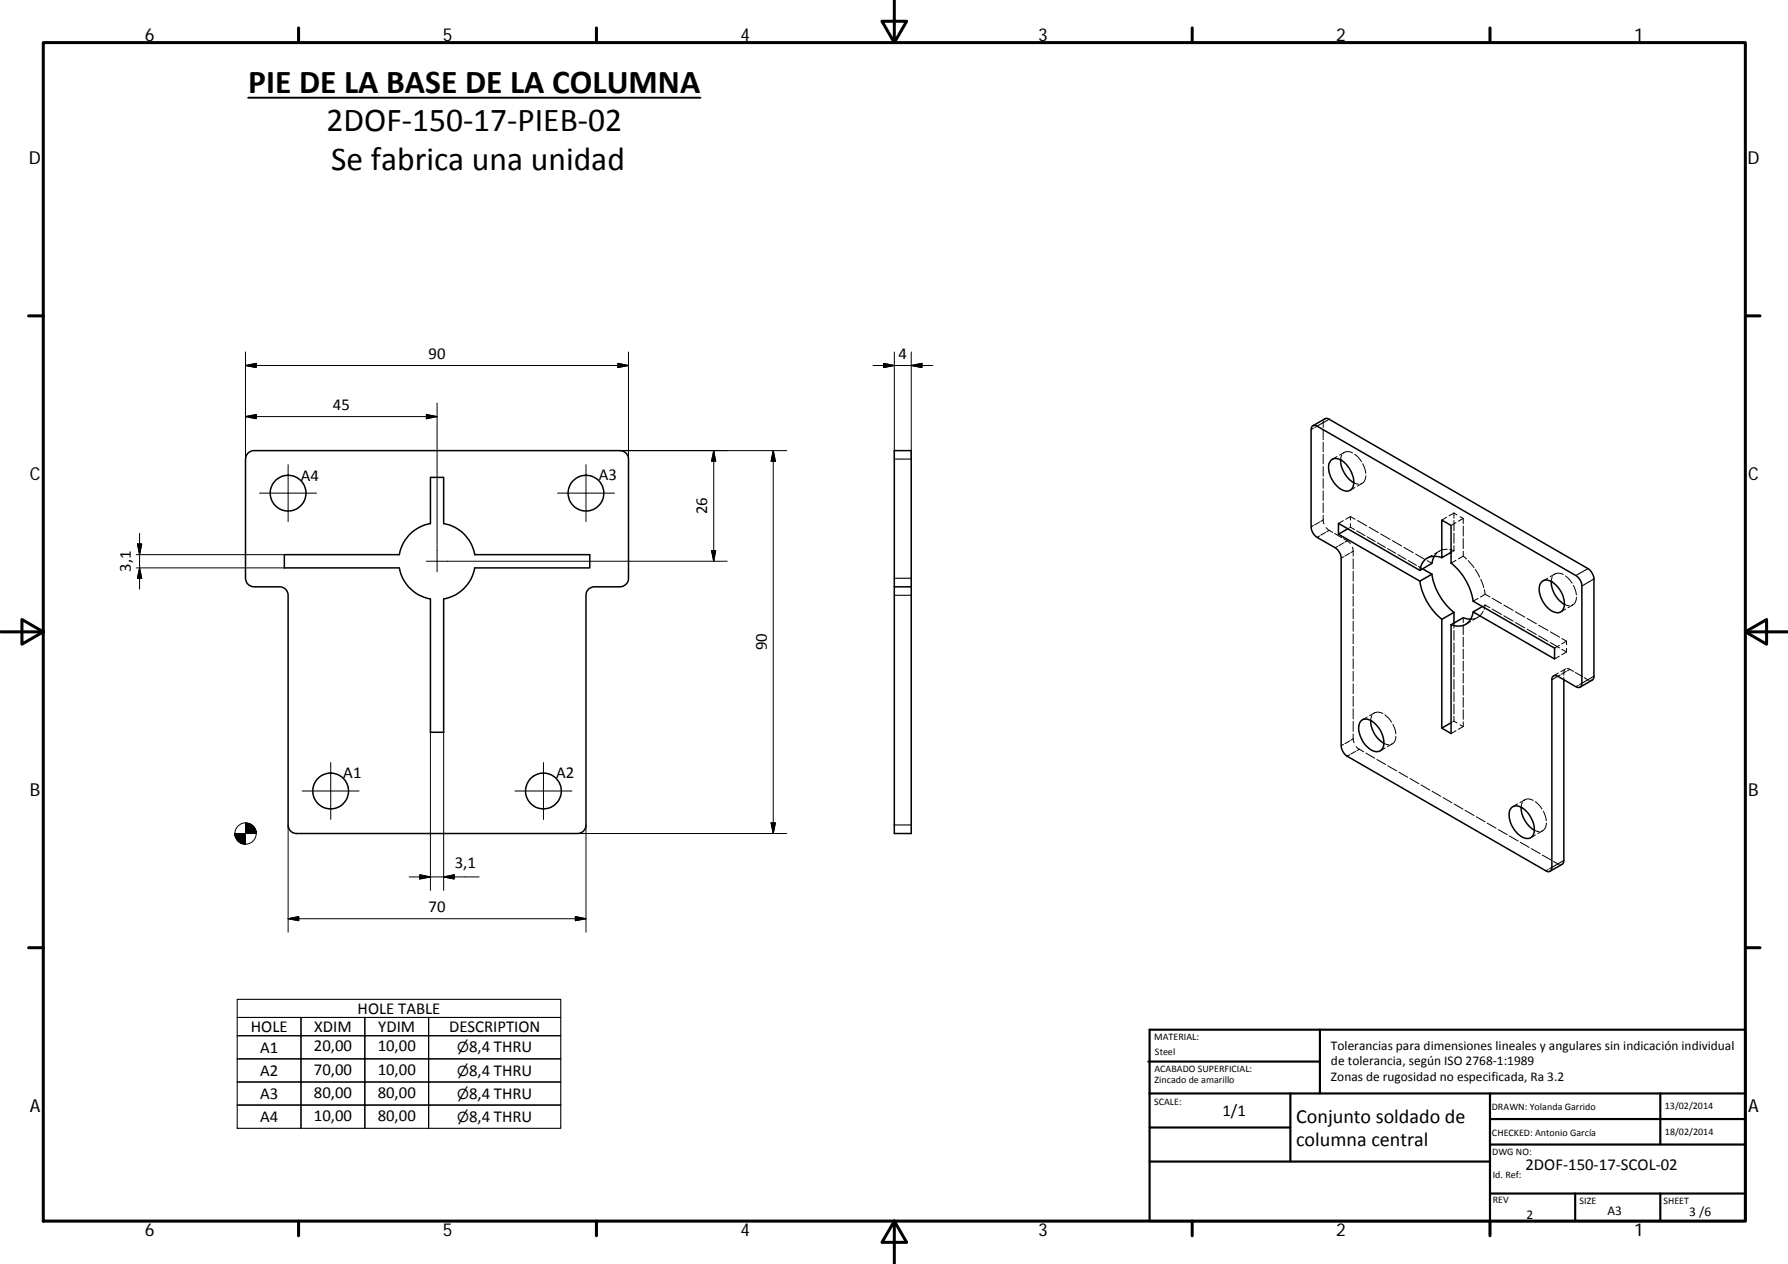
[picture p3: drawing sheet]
<svg xmlns="http://www.w3.org/2000/svg" width="420mm" height="297mm" viewBox="0 0 420 297" stroke-linecap="round" stroke-linejoin="round" font-family="sans-serif">
<g fill="none" stroke="#000" stroke-width=".36">
<path d="M58.4 106.4l1.3-.5h86a2 2 0 0 1 2 2v28a2 2 0 0 1-2 2h-6a1.96 1.96 0 0 0-2 2v54a2 2 0 0 1-2 2h-66a2 2 0 0 1-2-2v-54a1.97 1.97 0 0 0-2-2h-6a2.04 2.04 0 0 1-2-2v-28l.1-.7zM210.2 105.9h3.9v90h-3.9zM308.3 100.2l.3-.2h.7l61 35.3a3.1 3.1 0 0 1 1.4 2.4v22.9a.86 .86 0 0 1-.4 .9 .86 .86 0 0 1-1-.1l-4.2-2.5a.87 .87 0 0 0-1-.1 .87 .87 0 0 0-.4 1v44a.87 .87 0 0 1-.5 .9 .87 .87 0 0 1-.9-.1l-46.7-26.9a3.1 3.1 0 0 1-1.4-2.4v-44.1a3.2 3.2 0 0 0-1.5-2.5l-4.2-2.4a3.2 3.2 0 0 1-1.4-2.5v-22.8zM308.5 100.1l3-1.8 .8 .2 60.9 35.1a3.2 3.2 0 0 1 1.4 2.5v23.1l-.3 .5-3 1.8M312.7 108.2a2.28 2.28 0 0 1 3.2 .4 6.2 6.2 0 0 1 2.1 5.7 1.8 1.8 0 0 1-3 .6 6 6 0 0 1-2.6-6.2zM315 108.1a6.6 6.6 0 0 0 3.1 5.4M66.8 130.3h27a8.9 8.9 0 0 1 7.3-7.3v-10.8h3.2v10.8a8.9 8.9 0 0 1 7.3 7.3h27v3.2h-27a9 9 0 0 1-7.3 7.3v31.3h-3.2v-31.3a9.1 9.1 0 0 1-7.3-7.3h-27zM210.2 137.9h3.9M314.5 125.5l19.2 11.1M314.5 125.5v-2.5l19.2 11 2.8-1.6 .5-1.7M316.7 124.3l-2.2 1.2M333.7 136.6a14.4 14.4 0 0 0 5.1 8.9"/>
<path d="M334.3 133.7l2.2 1.2M336.5 134.9a14.4 14.4 0 0 0 5.2 9M336.5 134.9l-2.8 1.7M338.8 131.1a3.5 3.5 0 0 0-5.1 2.9M341 129.8l-2.2 1.3v-8.9l2.2 1.3v8.8a14.4 14.4 0 0 1 5.2 9l19.1 11v2.6l-19.1-11.1 2.1-1.3M362.4 136.6a2.87 2.87 0 0 1 3.6 1.3 5.1 5.1 0 0 1 1.2 5.5 2.08 2.08 0 0 1-3.1-.2 6 6 0 0 1-2.2-5.9zM364.5 136.7a6.4 6.4 0 0 0 3.1 5.3M338.8 145.5v25.6M341 146.8v25.6l-2.2-1.3M341.7 143.9v2.5M341.7 143.9l-2.9 1.6M345.6 145.5l-1.8-.3-2.8 1.6"/>
<path d="M346.2 143.8a3.6 3.6 0 0 1-5.2 3M367.5 159.8v42.4l-.2 .7-.2 .2-2.9 1.6M319.8 169.4a2.27 2.27 0 0 1 3.1 .5 5.8 5.8 0 0 1 2 5.9 1.99 1.99 0 0 1-3.2 .1 6 6 0 0 1-2.2-6zM322.1 169.3a6.4 6.4 0 0 0 3.1 5.4M341 169.8l-2.2 1.3M355.2 189.8a2.28 2.28 0 0 1 3.1 .5 5.7 5.7 0 0 1 2 5.9 1.95 1.95 0 0 1-3.2 .1 5.9 5.9 0 0 1-2.3-6zM357.5 189.7a6.5 6.5 0 0 0 3 5.4"/>
<circle cx="67.7" cy="115.9" r="4.2"/>
<circle cx="137.7" cy="115.9" r="4.2"/>
<circle cx="77.7" cy="185.9" r="4.2"/>
<circle cx="127.7" cy="185.9" r="4.2"/>
</g>
<g fill="none" stroke="#000" stroke-width=".23">
<path d="M57.7 85.9l2.5-.5v1zM57.7 97.9l2.5-.5v1zM57.7 85.9h90M57.7 97.9h45M57.7 82.7v25.2M100.2 97.4l2.5 .5-2.5 .5zM102.7 94.7v39.7M145.2 85.4l2.5 .5-2.5 .5zM147.7 82.7v25.2M205.1 85.9h14M207.6 85.4l2.6 .5-2.6 .5zM210.2 82.7v25.2"/>
<path d="M214.1 85.9l2.6-.5v1zM214.1 82.7v25.2M311 99l-.1 1.5M311.3 98.4l-.2 .3M61 115.9h13.4M67.7 109.2v13.4M131 115.9h13.4M137.7 109.2v13.4M167.7 105.9v26M167.7 105.9l.5 2.5h-1zM181.7 105.9v90M181.7 105.9l.5 2.5h-1z"/>
<path d="M184.9 105.9h-39.2M308.7 100.6l-.6 .4M309.5 100.1l-.6 .4M310.9 101v2.3M310.9 103.9v2.3M310.9 106.7v2.3M310.9 109.6v2.3M310.9 112.5v2.2M310.9 115.3v2.3M310.9 118.2v2.3M314.2 107.3l-1.2 .6M315.3 107l-.3 1.1"/>
<path d="M315.9 106.3l-1.1 .7M317.8 106.4a1.87 1.87 0 0 0-2.1 .1M318.1 113.5l1.1 .3M318.4 106.7l1.5 1.8M318.4 114.6l-1.1 .6M320.1 113.6l-1.1 .6M320.2 109l.7 2.2M321 111.8a1.9 1.9 0 0 1-1.2 1.9M32 133.5h34.8M32 130.3h34.8M32.3 127.8h1l-.5 2.5zM32.8 125.3v13.2"/>
<path d="M32.8 133.5l.5 2.4h-1zM100.2 131.9h70.7M167.2 129.4h1l-.5 2.5zM308.7 123.5l-.6 .3M310.1 126l-.6 .3M310.1 122.7l-1.2 .6M310.9 121.1v1.1M310.9 122.2l.2 .9M310.9 122.2l-.5 .3M311.5 125.1l-1.1 .7M311.6 124l.7 .6M312.3 124.6l.9 .5"/>
<path d="M312.3 124.6l-.5 .4M313.6 125.4l1.7 1M314.3 128.4l-.6 .3M315.7 122.3l-1.2 .7M315.7 130.9l-.5 .3M315.7 126.6l.9 .5M315.7 127.6l-1.1 .6M316.6 127.1l.7 .6M316.6 127.1l-.6 .3M316.9 124.1l-.2 .2M317.2 130l-1.2 .7M317.3 123.9l-.1 .1"/>
<path d="M317.3 121.4v.8M317.3 123.1v.8M317.3 121.4l-1.1 .6M317.3 121.4l1.1 .6M317.3 123.9l1 .6M317.8 128.6l.2 .9M318 129.5v1.2M318 131.3v2.3M318 134.2v2.4M318 137.2v2.4M318 129.5l-.6 .4M318.8 124.7l1.9 1.2"/>
<path d="M319 122.3l2.2 1.3M321.2 126.1l2 1.2M321.7 123.9l2.2 1.3M323.6 127.5l2 1.2M324.5 125.5l2.1 1.2M326.1 128.9l1.9 1.1M327.2 127l2.2 1.3M328.5 130.3l1.9 1.1M329.9 128.6l2.2 1.3M330.9 131.7l1.9 1.1M332.6 130.2l2.2 1.3M333.3 133.1l1 .6"/>
<path d="M335.4 131.8l1.1 .6M336.5 130.5l-1.1 .6M337.7 129.9l-.7 .8M338.3 129.5l-1.2 .7M339.9 121.6l-1.1 .6M340.1 129.1l-1.2 .1-.8 .4M340.6 129.2l1.1 .2M341.2 129.7l-.2 .1M341.7 120.6l.7 .4M341.7 129.4l-.3 .2M341.7 120.6v1.2M341.7 122.3v2.4"/>
<path d="M341.7 125.3v2.4M341.7 128.2v1.2M341.7 120.6l-1.2 .6M342.1 122.8l-1.1 .7M342.1 131.7l-1.1 .6M343.1 121.4l.7 .4M343.8 130.7l.8 .7M343.8 121.8l-1.1 .7M343.8 121.8v1.2M343.8 123.6v2.4M343.8 126.6v2.3M343.8 129.5v1.2"/>
<path d="M343.8 130.7l-1.1 .6M345 131.7l1.4 1.7M346.7 133.8l1 1.8M347.9 136.1l.8 2M348.8 138.6l.2 1M349 139.6l-1.1 .7M349 139.6l1.1 .7M363.7 135.9l-1.1 .6M364.8 135.5l-.3 1.2M365.4 134.9l-1.1 .6M367.4 135a1.9 1.9 0 0 0-2.2 0M367.9 135.3l1.5 1.8"/>
<path d="M369.7 137.6l.7 2.2M318 140.1v2.4M318 143v2.4M318 146v2.4M318 148.9v2.4M318 151.9v2.3M318 154.8v2.4M318 157.8v2.3M341.7 146.4v1.2M341.7 148.1v2.4M341.7 151v2.4M341.7 153.9v2.3"/>
<path d="M341.7 156.8v2.3M341.7 159.7v2.3M343.8 145.2v1.1M343.8 146.9v2.2M343.8 149.7v2.3M343.8 152.5v2.3M343.8 155.4v2.3M343.8 158.2v2.3M345.5 146.1l-1.1 .6M346.6 145.4l-1 .1M347.2 145.1l-1.1 .6M347.3 140.6l-1.1 .7"/>
<path d="M348.5 143.7l-.7 .9-.7 .6M348.6 142.4l-.3 .1M349 142.2l1.1 .6M349 142.2l-.3 1M349 142.2l-.2 .1M350.6 143.1l2.2 1.3M350.6 140.6l2.2 1.3M353.4 144.7l2.2 1.3M353.4 142.2l2.2 1.2M356.1 146.3l2.2 1.3M356.1 143.8l2.2 1.2M358.8 147.8l2.2 1.3"/>
<path d="M358.8 145.3l2.2 1.3M361.6 149.4l2.2 1.3M361.6 146.9l2.2 1.2M364.3 151l2.2 1.3M364.3 148.5l2.2 1.2M366.2 158.2l-1.1 .6M366.4 151.7l-1.1 .6M366.4 154.2l-1.1 .7M366.6 158.6l-.5 .3M367 152.6l1.1 .6M367 150.1l1.1 .6M367.5 159.2v.6"/>
<path d="M367.6 142l1.2 .3M367.7 157.4l-.2 1.3M367.9 157.2l-1.1 .7M367.9 143.2l-1.2 .6M368 157.8l-1.1 .6M368.1 150.7l-1.1 .6M368.1 150.7v.8M368.1 152.4v.8M368.1 153.2l-1.1 .7M368.2 157.1l.7 .2M368.9 157.3l-.6 .3M368.9 157.3l.8 .5"/>
<path d="M369.6 142.2l-1.1 .6M370.2 158l1.7 1M370.4 140.4a1.81 1.81 0 0 1-1.1 1.9M372.3 159.3l1.2 .6M374.1 159.8l-.3 .1M77.7 179.2v13.4M101.1 172.1v37.2M104.3 172.1v37.2M127.7 179.2v13.4M315.7 174.9l-.5 .4M317.2 177.4l-.6 .3M317.2 174.1l-1.2 .7"/>
<path d="M318 173.6l.2 1M318 160.7v2.3M318 163.6v2.4M318 166.6v2.3M318 169.5v2.4M318 172.5v1.1M318 173.6l-.6 .3M318.6 176.6l-1.2 .6M318.7 175.4l.7 .7M319.4 176.1l1.1 .6M319.4 176.1l-.6 .3M321 177l2 1.2"/>
<path d="M321.3 168.5l-1.2 .7M322.4 168.2l-.3 1.1M322.9 167.5l-1.1 .7M323.5 178.5l2.1 1.2M324.9 167.7a1.9 1.9 0 0 0-2.2 0M325.2 174.7l1.1 .3M325.4 168l1.1 1 .5 .7M325.5 175.8l-1.2 .6M326.1 180l2.1 1.2M327.1 174.8l-1.1 .7M327.3 170.2l.5 1.3 .2 1M328 173a1.76 1.76 0 0 1-1.1 1.9"/>
<path d="M341.2 169.7l-.2 .1M341.7 162.6v2.3M341.7 165.4v2.4M341.7 168.3v1.2M341.7 169.5l-.3 .1M341.7 169.5l.7 .4M342.1 171.7l-1.1 .7M343.1 170.3l.7 .5M343.8 170.8l-1.1 .6M343.8 161.1v2.3M343.8 163.9v2.3M343.8 166.8v2.2"/>
<path d="M343.8 169.6v1.2M370.9 161.1l-.6 .3M371.7 160.6l-.5 .3M67.7 193.9v25.2M71 185.9h13.4M121 185.9h13.4M135.7 195.9h49.2M137.7 193.9v25.2M181.2 193.4h1l-.5 2.5zM328.7 181.5l2.1 1.2M331.3 182.9l2.1 1.3M333.9 184.4l2.1 1.3"/>
<path d="M336.5 185.9l2.1 1.2M339.1 187.5l2.1 1.1M341.7 188.9l2.1 1.2M344.3 190.4l2.1 1.2M346.9 191.9l2.1 1.2M349.5 193.4l2.1 1.2M352.1 194.9l2 1.2M354.7 196.4l2 1.2M356.6 188.9l-1.1 .7M357.2 197.9l2.1 1.2M357.7 188.6l-.2 1.1M358.3 188l-1.1 .6"/>
<path d="M359.8 199.4l2.1 1.2M360.3 188.1a1.81 1.81 0 0 0-2.2 0M360.5 195.1l1.2 .3M360.8 188.4l1.6 1.7M360.8 196.2l-1.1 .7M362.5 195.2l-1.1 .7M362.7 190.6l.7 2.2M363.4 193.4a2.02 2.02 0 0 1-1.1 1.9M67.7 215.9l2.5-.5v1zM67.7 215.9h70M96.1 206.1h16.5M98.6 205.6l2.5 .5-2.5 .5z"/>
<path d="M104.3 206.1l2.4-.5v1zM135.2 215.4l2.5 .5-2.5 .5zM362.4 200.9l2.1 1.2M363.8 204.3l-.5 .3M364.7 203.8l-.6 .4M365 202.4l1.4 .8M367.1 203.1l-.4 .1"/>
<circle cx="57.7" cy="195.9" r="2.51"/>
</g>
<g fill="none" stroke="#000" stroke-width=".25">
<path d="M312.3 98.5l-2.8 1.6M210.2 107.9h3.9M210.2 135.9h3.9M210.2 139.9h3.9M373.2 133.6l-2.9 1.7M374.6 136.1l-2.9 1.6M366.1 158.9l-1.4 .9M374.6 158.9l-2.9 1.7M210.2 193.9h3.9M367.5 202.2l-2.8 1.6M55.7 239.1h15v4.3M55.7 234.8h76.1v30.4h-76.1z"/>
<path d="M85.7 239.1v26.1M131.8 239.1h-61.1v26.1v-5.5h-15h76.1h-31.1v-5.4M70.7 248.8v-5.4h-15h76.1h-31.1v-4.3v26.1M100.7 243.4v5.4h31.1h-76.1h15v5.5M100.7 248.8v5.5h31.1h-76.1h15v5.4"/>
</g>
<g fill="none" stroke="#000" stroke-width=".71">
<path d="M10.2 10h399.9v277h-399.9zM70.2 6.6v3.4M140.2 6.6v3.4M207.3 5h5.8l-2.9 5zM210.2 0v10M280.2 6.6v3.4M350.1 6.6v3.4M6.7 74.2h3.5M410.1 74.2h3.5M.2 148.5h10M5.2 145.6l5 2.9-5 2.9zM410.1 148.5l5-2.9v5.8z"/>
<path d="M410.1 148.5h10M6.7 222.7h3.5M410.1 222.7h3.5M70.2 287v3.4M140.2 287v3.4M210.2 287l2.9 5h-5.8zM210.2 287v10M280.2 287v3.4M350.1 287v3.4"/>
</g>
<g fill="none" stroke="#000" stroke-width=".51">
<path d="M269.8 249.5h40.4M270.1 242h140v45h-140zM270.1 257h140M303.2 257v16M310.2 242v15M350.1 257v30M390.2 257v12M270.1 265h33.1M270.1 273h80M350.1 269h60M350.1 263h60M350.1 280.5h60"/>
<path d="M370.2 280.5v6.5M390.2 280.5v6.5"/>
</g>
<path d="M58.3 23h106.3" fill="none" stroke="#000" stroke-width=".46"/>
<g fill="#000" stroke="#000" stroke-width=".23">
<path d="M57.7 85.9l2.5-.5v1zM57.7 97.9l2.5-.5v1zM100.2 97.4l2.5 .5-2.5 .5zM145.2 85.4l2.5 .5-2.5 .5zM207.6 85.4l2.6 .5-2.6 .5zM214.1 85.9l2.6-.5v1zM167.7 105.9l.5 2.5h-1zM181.7 105.9l.5 2.5h-1zM32.3 127.8h1l-.5 2.5zM32.8 133.5l.5 2.4h-1zM167.2 129.4h1l-.5 2.5zM55.2 195.9l.1 .7z"/>
<path d="M55.2 195.9l.2 1zM55.2 195.9l.4 1.3zM55.2 195.9l.6 1.6zM55.2 195.9l.9 1.9-.3-.3zM55.2 195.9l1.2 2.1-.3-.2zM55.2 195.9l1.5 2.3-.3-.2zM55.2 195.9l1.8 2.4-.3-.1zM55.2 195.9l2.1 2.5-.3-.1zM55.2 195.9l2.5 2.5h-.4zM57.7 193.4l2.5 2.5h-2.5zM55.2 195.9h2.5v2.5zM60.1 195.2l.1 .7z"/>
<path d="M60 194.8l.2 1.1zM59.8 194.5l.4 1.4zM59.6 194.2l.6 1.7zM59.3 194l.3 .2 .6 1.7zM59.1 193.8l.2 .2 .9 1.9zM58.7 193.6l.4 .2 1.1 2.1zM58.4 193.5l.3 .1 1.5 2.3zM58 193.4l.4 .1 1.8 2.4zM57.7 193.4h.3l2.2 2.5zM181.2 193.4h1l-.5 2.5zM67.7 215.9l2.5-.5v1zM98.6 205.6l2.5 .5-2.5 .5z"/>
<path d="M104.3 206.1l2.4-.5v1zM135.2 215.4l2.5 .5-2.5 .5z"/>
</g>
<g font-size="7.9">
<text x="58.3" y="21.8">PIE DE LA BASE DE LA COLUMNA</text>
<text x="76.7" y="30.9">2DOF‐150‐17‐PIEB‐02</text>
<text x="77.8" y="39.9">Se fabrica una unidad</text>
</g>
<g font-size="4.7">
<text x="304.6" y="263.9">Conjunto soldado de</text>
<text x="304.6" y="269.3">columna central</text>
</g>
<g font-size="4.2">
<text x="34" y="9.6">6</text>
<text x="104" y="9.6">5</text>
<text x="174" y="9.6">4</text>
<text x="244" y="9.6">3</text>
<text x="314" y="9.6">2</text>
<text x="384" y="9.6">1</text>
<text x="6.8" y="38.7">D</text>
<text x="410.6" y="38.7">D</text>
<text x="7" y="112.9">C</text>
<text x="410.8" y="112.9">C</text>
<text x="7" y="187.1">B</text>
<text x="410.8" y="187.1">B</text>
<text x="7" y="261.3">A</text>
<text x="410.8" y="261.3">A</text>
<text x="34" y="290.4">6</text>
<text x="104" y="290.4">5</text>
<text x="174" y="290.4">4</text>
<text x="244" y="290.4">3</text>
<text x="314" y="290.4">2</text>
<text x="384" y="290.4">1</text>
</g>
<g font-size="3.9">
<text x="100.7" y="84.3">90</text>
<text x="211.1" y="84.4">4</text>
<text x="78.2" y="96.3">45</text>
<text x="70.7" y="112.9">A4</text>
<text x="140.7" y="112.9">A3</text>
<text x="166.1" y="120.9" transform="rotate(-90 166.1 120.9)">26</text>
<text x="30.7" y="134.4" transform="rotate(-90 30.7 134.4)">3,1</text>
<text x="180.2" y="152.9" transform="rotate(-90 180.2 152.9)">90</text>
<text x="80.7" y="182.9">A1</text>
<text x="130.7" y="182.9">A2</text>
<text x="106.9" y="204">3,1</text>
<text x="100.7" y="214.3">70</text>
<text x="84" y="238.2">HOLE TABLE</text>
<text x="58.9" y="242.5">HOLE</text>
<text x="73.8" y="242.5">XDIM</text>
<text x="88.9" y="242.5">YDIM</text>
<text x="105.5" y="242.5">DESCRIPTION</text>
<text x="61.1" y="247.4">A1</text>
<text x="73.8" y="247.1">20,00</text>
<text x="88.8" y="247.1">10,00</text>
<text x="110.2" y="247.3">8,4 THRU</text>
<text x="61.1" y="252.8">A2</text>
<text x="73.8" y="252.5">70,00</text>
<text x="73.8" y="258">80,00</text>
<text x="88.8" y="252.5">10,00</text>
<text x="88.8" y="258">80,00</text>
<text x="110.2" y="252.8">8,4 THRU</text>
<text x="61.1" y="258.2">A3</text>
<text x="61.1" y="263.7">A4</text>
<text x="73.8" y="263.4">10,00</text>
<text x="88.8" y="263.4">80,00</text>
<text x="110.2" y="258.2">8,4 THRU</text>
<text x="110.2" y="263.6">8,4 THRU</text>
<text x="287.3" y="262.2">1/1</text>
<text x="358.5" y="274.9">2DOF‐150‐17‐SCOL‐02</text>
</g>
<g font-size="3.3">
<text x="107.4" y="247.3">⌀</text>
<text x="107.4" y="252.8">⌀</text>
<text x="107.4" y="258.2">⌀</text>
<text x="107.4" y="263.6">⌀</text>
</g>
<g font-size="3.1">
<text x="312.8" y="246.8">Tolerancias para dimensiones lineales y angulares sin indicación individual</text>
<text x="312.8" y="250.4">de tolerancia, según ISO 2768‐1:1989</text>
<text x="312.8" y="254">Zonas de rugosidad no especificada, Ra 3.2</text>
<text x="358.7" y="286.4">2</text>
<text x="377.7" y="285.6">A3</text>
<text x="397" y="285.8">3 /6</text>
</g>
<g font-size="2.4">
<text x="271.2" y="244.4">MATERIAL:</text>
<text x="271.3" y="251.9">ACABADO SUPERFICIAL:</text>
<text x="271.4" y="247.9">Steel</text>
<text x="271.3" y="254.6">Zincado de amarillo</text>
<text x="271.2" y="259.7">SCALE:</text>
<text x="350.6" y="260.9">DRAWN: Yolanda Garrido</text>
<text x="391.2" y="260.6">13/02/2014</text>
<text x="350.6" y="267">CHECKED: Antonio García</text>
<text x="391.2" y="266.6">18/02/2014</text>
<text x="350.6" y="271.4">DWG NO:</text>
<text x="350.8" y="276.8">Id. Ref:</text>
<text x="350.8" y="282.8">REV</text>
<text x="371.2" y="282.9">SIZE</text>
<text x="390.9" y="282.9">SHEET</text>
</g>
</svg>
